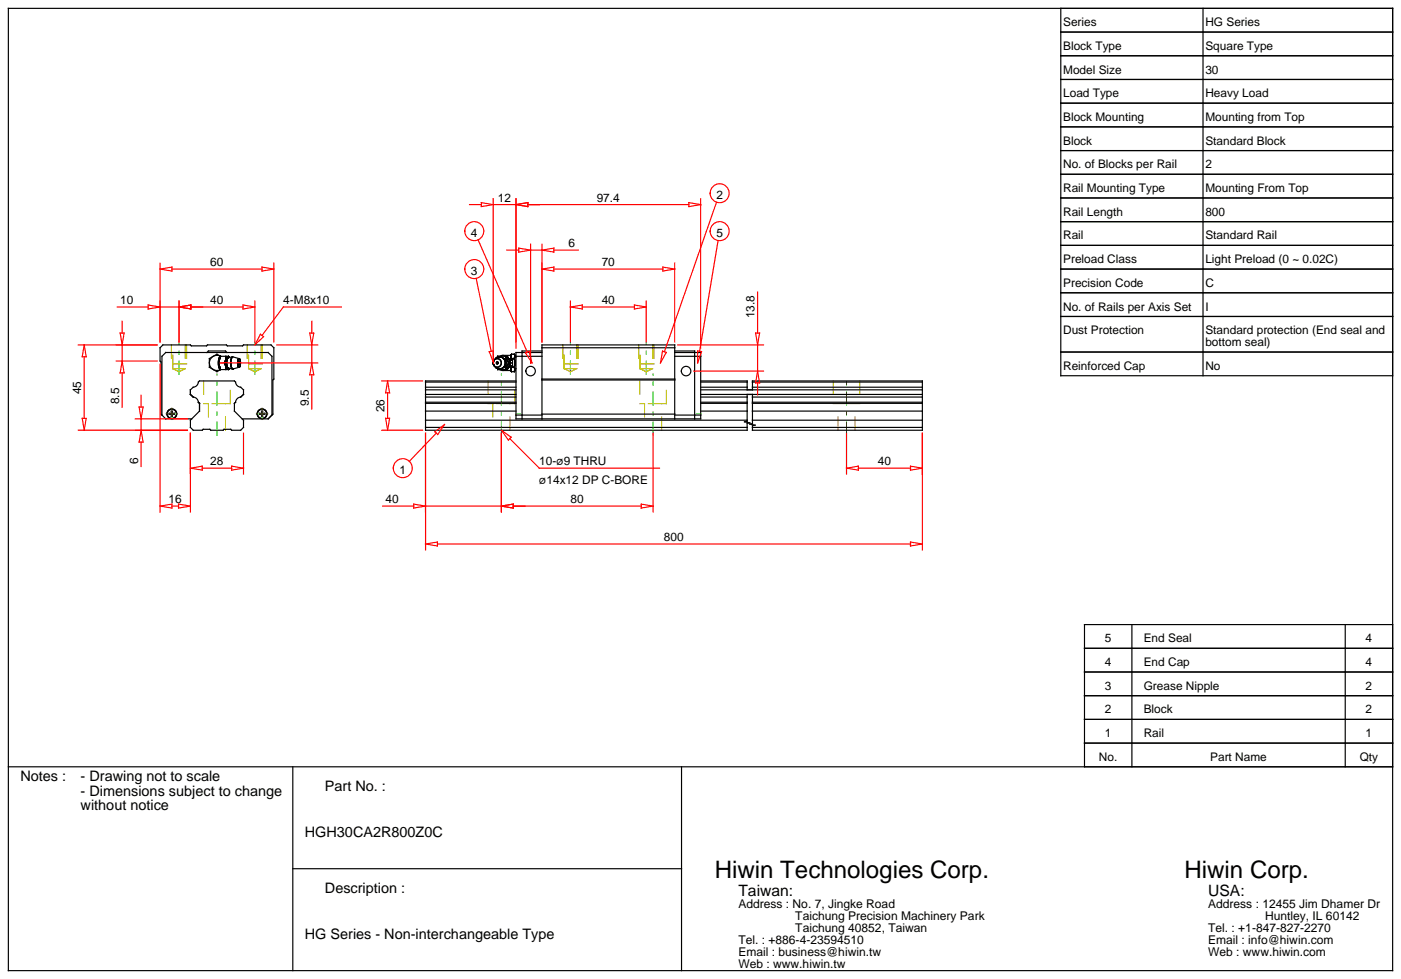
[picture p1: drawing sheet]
<svg xmlns="http://www.w3.org/2000/svg" width="296mm" height="207mm" viewBox="0 0 296 207" stroke-linecap="round" stroke-linejoin="round" font-family="sans-serif">
<g fill="none" stroke="#000" stroke-width=".25">
<path d="M1.8 1.8h292v203h-292zM223.8 6.8h70M223.8 1.8v77.5h70M223.8 11.8h70M223.8 16.8h70M253.8 1.8v77.5M223.8 21.8h70M223.8 26.8h70M223.8 31.8h70M223.8 36.8h70M223.8 41.8h70M223.8 46.8h70"/>
<path d="M223.8 51.8h70M223.8 56.8h70M43.6 74.4l.4-.4h3.6l.3 .4M46.2 76.5v.2M46.2 76.5h.1M46.2 76.7v.1M46.2 76.4v.1M46.2 76.8v.1M46.2 76.3v.1M46.2 76.2v.1M46.2 76.2h.1M46.2 77h.1"/>
<path d="M46.2 76.1v.1M46.2 76.3h.1M46.2 76.9h.1M46.2 76.8h.1M46.2 76.4h.1M46.2 76.1h.1M46.2 77l.1 .1M46.2 76.7h.1M46.2 77v.1M46.2 77.1h.1M46.2 76.6v.1M46.2 76.6h.1"/>
<path d="M46.2 76v.1M46.2 77.1l.1 .1M46.2 76.5l.1 .1M46.3 76.6h1.1M46.3 76.6h-.1M46.3 76h-.1M46.3 77.2h.1M46.3 75.9v.1M46.3 75.9h.1M46.3 77.2v.1M46.3 77.3h.1M46.3 75.8v.1"/>
<path d="M46.3 75.8h.1M46.3 77.3v.1M46.3 77.4h.1M46.3 75.7v.1M46.3 75.7h.1M46.3 77.4v.1M46.3 77.5h.1M46.3 75.6v.1M46.3 75.6h.1M46.3 77.5v.1M46.3 77.5l.1 .1M46.4 77.6h.1"/>
<path d="M46.4 75.5v.1M46.4 77.6v.1M46.4 75.5h.1M46.4 77.7h.1M46.4 75.4v.1M46.4 75.4h.1M46.4 77.8h.1M46.4 77.9h.1M46.4 75.2l-.2 .5-.1 .8 .1 .9 .2 .5M46.4 75.3v.1M46.4 75.3h.1M46.5 77.8h.1"/>
<path d="M46.5 75.3h-.1M46.5 77.8v.1M46.5 77.9h.1M46.5 75.3h.1M46.5 75.2h-.1M46.5 75.2v.1M46.5 75.2h.1M46.5 77.9v.1M46.5 75.2h1.7M46.5 78h1.7M46.5 75.2a1.6 1.6 0 0 0-2.3 1.4 1.6 1.6 0 0 0 2.3 1.4M46.5 75.2l-.7-.5-1.6 .9v1.9l1.6 .9 .7-.4"/>
<path d="M47.4 76.6v.1M47.4 76.7h.1M47.4 76.7l.1 .3M47.4 76.4v.2M47.4 76.4h.1M47.5 76.2l-.1 .2M47.5 76.2h.1M47.5 77l.1 .1M47.6 77.1h.1M47.6 76.1l-.1 .1M47.6 76v.1M47.6 77.1v.1"/>
<path d="M47.6 77.2h.1M47.6 77.2v.1M47.6 77.3v.1M47.6 75.8v.2M47.6 75.8h.1M47.6 75.2v.1M47.6 77.4h.1M47.6 77.9v.1M47.6 77.4v.1M47.6 75.7v.1M47.6 75.7h.1M47.6 77.5h.1"/>
<path d="M47.6 77.5v.2M47.6 75.3v.1M47.6 75.5v.2M47.6 75.4v.1M47.6 75.5h.1M47.6 77.7v.2M47.6 77.7h.1M47.8 76.7v.1M47.8 76.8v.2M47.8 76.3v.4M47.8 76.3h.1M47.8 77v.1"/>
<path d="M47.8 76.1v.2M47.8 77.1l.1 .1M47.9 76l-.1 .1M47.9 77.2h.1M47.9 75.9v.1M47.9 77.2v.1M47.9 75.9h.1M47.9 75.8v.1M47.9 77.3v.1M47.9 75.8h.1M47.9 77.4h.1M47.9 75.7v.1"/>
<path d="M47.9 77.4l.1 .1M48 75.7h-.1M48 75.6v.1M48 75.6h.1M48 77.5h.1M48 77.5v.1M48 77.6h.1M48 75.5v.1M48.1 75.5h-.1M48.1 77.6h.1M48.1 75.5h.1M48.1 77.6v.1"/>
<path d="M48.1 77.7h.1M48.2 75.5h-.1M48.2 77.7l.9 .1M48.2 77.9v.1M48.2 75.2h.1M48.2 77.9h.1M48.2 75.2v.1M48.2 75.3h.1M48.3 75.3h.1M48.3 77.8h.1M48.3 75.4h.1M48.3 77.7v.1"/>
<path d="M48.3 77.7h.1M48.8 77.3h.1M48.8 77.3v.2M48.8 75.8v1.5M48.8 75.7v.1M48.8 77.5h.1M48.8 75.6v.1M48.8 77.5l.1 .2M48.8 75.6h.1M48.9 77.7h.1M48.9 75.4l-.1 .2M48.9 75.4h.1"/>
<path d="M48.9 77.7l.1 .1M49 75.3l-.1 .1M49 77.8h.1M49 75.3h.1M49.1 75.3l-.9 .2M49.1 75.3h-.1M49.1 77.8h.1M49.2 75.3l1.3 .4M50.1 76.6v.1M50.1 76.7v.3M50.1 76.4v.2M50.1 76.4h.1"/>
<path d="M50.1 76.2v.2M50.1 76.2h.1M50.1 77h.1M50.2 76.1l-.1 .1M50.2 77v.1M50.2 76.1h.1M50.2 76v.1M50.2 77.1v.1M50.2 76h.1M50.2 77.2h.1M50.2 75.9v.1M50.2 77.2v.1"/>
<path d="M50.2 75.9h.1M50.2 77.3h.1M50.3 75.8l-.1 .1M50.3 77.3v.1M50.3 77.4h.1M50.3 75.8h.1M50.3 75.7v.1M50.3 75.7h.1M50.3 77.4l.1 .1M50.4 76.6h.1M50.4 76.5v.1M50.4 76.5h.1"/>
<path d="M50.4 76.6v.1M50.4 76.7h.1M50.4 75.7h.1M50.4 77.5h.1M50.4 76.4h.1M50.4 76.4v.3M50.5 75.7h.1M50.5 77.5h-.1M50.5 77.5l-1.3 .3M50.5 77.5h.1M50.5 75.7l.2 .7-.1 1M50.5 77.4v.1"/>
<path d="M50.5 77.4h.1M50.6 77.4h-.1M50.6 77.4h.1M104 76.6h.1M104 76.5v.1M104 76.5h.1M104 76.6v.1M104 76.7h.1M104.1 76.4l-.1 .1M104.1 76.4h.1M104.1 76.7h.1M104.1 76.8h.1"/>
<path d="M104.1 76.3v.1M104.1 76.3h.1M104.1 76.8v.1M104.1 76.9h.1M104.1 76.2v.1M104.1 76.2h.1M104.1 76.9v.1M104.1 77h.1M104.2 76.1h-.1M104.2 77h.1M104.2 76.1h.1M104.2 77v.1"/>
<path d="M104.2 77.1h.1M104.2 76h.1M104.3 76h-.1M104.3 77.2h.1M104.3 76h.1M104.3 76a.87 .87 0 0 1 1.2-.1 .87 .87 0 0 1 0 1.3 .87 .87 0 0 1-1.2 0M104.3 77.2l.3 .3M104.6 77.5h.1M104.6 77.5l.3 .2M104.7 75.5l-.4 .4M104.7 75.5h.1M104.7 76.6h.1"/>
<path d="M104.7 76.6v.1M104.7 76.5v.1M104.7 76.7h.1M104.8 76.5h-.1M104.8 76.7h.1M104.8 76.4v.1M104.8 76.4h.1M104.8 75.4l-.1 .1M104.9 76.4h-.1M104.9 75.4h-.1M104.9 76.7h.1M104.9 76.4h.1"/>
<path d="M104.9 77.7l.1 .1M104.9 77.7v.1M104.9 77.8h.1M104.9 75.4h.1M105 76.7h-.1M105 77.8v.1M105 76.4h.1M105 75.3l-.1 .1M105 75.2h2l.1 .1M105 75.2v.1M105 76.4v.1M105 77.8h.1"/>
<path d="M105 76.5h.1M105 78h.1M105 76.7h.1M105.1 76.5v.1M105.1 76.6l-.1 .1M105.1 76.6h.1M105.1 77.8h.2M105.3 78l.8 .2h1.7M105.3 77.8h.1M105.3 75.3l-.4 .1M105.4 75.3l.5 .1M105.4 75.3h-.1"/>
<path d="M105.7 77.8h-.3M105.7 77.8h.1M105.9 77.7l-.2 .1M105.9 75.4h.1M105.9 77.7h.1M106 77.7h-.1M106 75.4l.2 .2M106.2 77.5l-.2 .2M106.2 75.6l.3 .5 .1 .5-.4 .9M106.2 75.6l.4 .4 .1 .6-.1 .6-.4 .3M106.6 75.2l.1 .3M106.6 77.9v.1"/>
<path d="M106.7 77.7l-.1 .2M106.7 77.7h.1M106.7 75.5h.1M106.7 75.5l.2 .3M106.8 77.5l-.1 .2M106.8 77.5h.1M106.8 77.4v.1M106.8 77.4h.1M106.9 75.8h.1M106.9 77.3l-.1 .1M106.9 75.8v.1M106.9 77.2v.1"/>
<path d="M106.9 75.9l.1 .1M107 76h.1M107 76v.1M107 76.1l.1 .1M107.1 75.3v.1M107.1 76.2h.1M107.1 75.4h.1M107.1 76.2l.2 .4M107.1 77.7l-.1 .3h-1.9M107.2 75.4v.1M107.2 77.7h-.1M107.2 75.5h.1"/>
<path d="M107.2 77.6v.1M107.2 77.6h.1M107.2 75.5v.1M107.2 76.7l-.3 .5M107.3 75.6h.1M107.3 77.5l-.1 .1M107.3 75.6v.1M107.3 76.7h-.1M107.3 77.5h.1M107.3 75.7h.1M107.3 77.4v.1M107.3 75.7v.1"/>
<path d="M107.3 77.4h.1M107.3 76.6v.1M107.3 76.6h.4M107.3 75.8h.1M107.4 77.3l-.1 .1M107.4 77.5h-.1M107.4 75.7h.1M107.4 75.8h.1M107.4 75.8v.1M107.4 77.4v.1M107.4 77.4h.1M107.4 77.2v.1"/>
<path d="M107.4 75.9v.1M107.4 77.2h.1M107.4 76h.1M107.5 76h.1M107.5 77.4h-.1M107.5 75.7h.1M107.5 77.1l-.1 .1M107.5 77.4h.1M107.5 76v.1M107.5 75.7v.1M107.5 76.1h.1M107.5 77.1h.1"/>
<path d="M107.5 77v.1M107.5 75.8h.1M107.5 77h.1M107.5 76.1l.1 .1M107.6 76.2h.1M107.6 77.3l-.1 .1M107.6 75.8h.1M107.6 76.9l-.1 .1M107.6 77.3h.1M107.6 76.9h.1M107.6 76.2v.1M107.6 76.3h.1"/>
<path d="M107.6 76.3l.1 .3M107.6 76.8v.1M107.6 76.8h.1M107.7 75.9h.1M107.7 77.3h-.1M107.7 76.7l-.1 .1M107.7 76.7h.1M107.7 77.2h.1M107.7 76.6v.1M107.7 76.6h.1M107.8 77.2h-.1M107.8 75.9h.1"/>
<path d="M107.8 77.2v1M107.8 77.2h.1M107.8 75h-1.7l-.8 .2M107.8 75v1M107.8 78.2l.1 .2M107.8 77.9h.1M107.8 75.2h.1M107.8 78h.1M107.8 75.9v.1M107.8 75.1h.1M107.8 75.3h.1M107.8 78.1h.1"/>
<path d="M107.8 77.8v.1M107.8 77.8h.1M107.8 75h.1M107.8 75.4h.1M107.8 77.3h.1M107.8 78.2h.1M107.8 77.7v.1M107.8 77.7h.1M107.8 75.8v.1M107.8 74.9v.1M107.8 75.8h.1M107.8 74.9h.1"/>
<path d="M107.8 77.4h.1M107.8 75.5h.1M107.8 75.7v.1M107.8 77.6v.1M107.9 77.6h-.1M107.9 77.4h.1M107.9 75.7h-.1M107.9 78.3h.1M107.9 74.9h-.1M107.9 74.8v.1M107.9 77.4v.1M107.9 75.5h.1"/>
<path d="M107.9 75.7h.1M107.9 77.6h.1M107.9 74.8h.1M107.9 77.5h.1M107.9 75.6v.1M107.9 75.6h.1M107.9 77.5v.1M107.9 75.6h.2M107.9 78.4h.1M107.9 74.7v.1M107.9 74.7h.1M107.9 78.4h.6"/>
<path d="M107.9 74.7h.6M107.9 74.7l-.1 .3M108.1 77.5h-.2M108.1 75.6v1.9M108.1 77.5h.4M108.1 75.6h.4M108.5 77.5h.1M108.5 74.7h.1M108.5 75.6v.1M108.5 74.7l.1 .3M108.5 78.4h.1M108.5 75.7h.1"/>
<path d="M108.5 77.4v.1M108.5 74.7v.1M108.5 75.7v.1M108.5 77.4h.1M108.5 74.8h.1M108.5 75.6h.1M108.5 77.5v.1M108.5 75.8h.1M108.5 78.3v.1M108.5 77.3v.1M108.5 78.3h.1M108.5 77.6h.1"/>
<path d="M108.5 77.3h.1M108.5 75.5v.1M108.5 75.8v.1M108.5 75.9h.1M108.5 77.2v.1M108.5 77.2h.1M108.5 74.9h.1M108.5 75.5h.1M108.5 77.6v.1M108.5 75.9v.1M108.5 78.2v.1M108.5 77.7h.1"/>
<path d="M108.5 76h.1M108.5 78.2h.1M108.5 77.1v.1M108.5 76l.1 .1M108.6 78.2h-.1M108.6 77.7h.1M108.6 74.9h.1M108.6 75.4l-.1 .1M108.6 78.2h.1M108.6 75.4h.1M108.6 77l-.1 .1M108.6 76.1h.1"/>
<path d="M108.6 77h.1M108.6 75h.1M108.6 76.1v.1M108.6 77.7v.1M108.6 76.2h.1M108.6 78.1v.1M108.6 77.8h.1M108.6 76.9v.1M108.6 78.1h.1M108.6 76.9h.1M108.6 75.3v.1M108.6 76.2v.1"/>
<path d="M108.6 75.3h.1M108.6 76.3h.1M108.6 76.8v.1M108.6 76.8h.1M108.6 75.1h.1M108.6 76.3v.1M108.6 77.9h.1M108.6 76.7v.1M108.6 76.4h.1M108.6 78h.1M108.6 76.7h.1M108.6 76.4v.1"/>
<path d="M108.6 75.2h.1M108.6 76.5h.1M108.6 76.6v.1M108.6 76.6h.1M108.6 76.5v.1M108.6 77.9v.1M108.6 75v3.2M108.6 78.2l-.1 .2M108.6 77.8h.2M108.6 75.4h.2M108.8 75.2h5.5M114.3 74.4h-5.5v14h39v-14h-5.5"/>
<path d="M114.3 80h28M114.3 73.4h28M114.3 74h-4.2v14.4M142.3 75.2h5.5M142.3 74h4.2v14.4M223.8 61.8h70M223.8 66.8h70M223.8 74.3h70M34.2 87.6v-12.4l.8-.8h21.6l.8 .8v12.4M36.1 86.8h.3v.4h.4v.2h-.4v.4h-.3v-.4h-.4v-.2h.4zM40.2 82.2l.6-.5a1.17 1.17 0 0 0 1-1.1l.3-.2h7.3l.3 .2a1.17 1.17 0 0 0 1.1 1.1l.6 .5v1l-.6 .6a1.17 1.17 0 0 0-1.1 1.1l-.3 .2v1.6l2 1.9v1.6l-.6 .6h-1.9l-.2-.2h-1.4l-.2 .2h-2.6l-.2-.2h-1.4l-.2 .2h-1.9l-.6-.6v-1.6l1.9-1.9v-1.6l-.3-.2a1.17 1.17 0 0 0-1-1.1l-.6-.6zM40.4 88.4h-5.4l-1-1v-11l-.2-.2v-2.8l.6-.6h5.8l.2 .2h3.2l.2-.2h4l.2 .2h3.2l.2-.2h5.8l.6 .6-.2 14-1 1h-5.5"/>
<path d="M55.2 86.8h.2v.4h.4v.2h-.4v.4h-.2v-.4h-.5v-.2h.5zM89.8 82.2h19M89.8 83.2h19M89.8 81.7h19M89.8 80.6h19M89.8 83.8h19M89.8 84.9h19M89.8 85.1h19M89.8 86.7h19M89.8 88.6h67.8M89.8 90.2h67.8M108.8 87.6h5.5"/>
<path d="M108.8 80.4h-19v10.4h67.8v-1.5l.6-.1-1.2-.2 .6-.1v-5.7M114.3 88.4v-15.6h28v15.6M114.3 87.4h28M114.3 80.2h28M142.3 87.6h5.5M147.8 80.4h9.8v1.8M147.8 82.2h46.8M147.8 83.2h46.8M147.8 81.7h9.8M147.8 80.6h9.8M147.8 83.8h9.8M147.8 84.9h9.8"/>
<path d="M147.8 85.1h9.8M147.8 86.7h9.8M158.7 82.2v-1.8h35.9v10.4h-35.9v-1l.6-.1-1.1-.2 .5-.1v-6.2M158.7 81.7h35.9M158.7 80.6h35.9M158.7 83.8h35.9M158.7 84.9h35.9M158.7 85.1h35.9M158.7 86.7h35.9M158.7 88.6h35.9M158.7 90.2h35.9M228.8 136.8h65"/>
<path d="M238.8 131.8v30M283.8 131.8v30M293.8 131.8h-65v30M228.8 156.8h65M228.8 151.8h65M228.8 146.8h65M228.8 141.8h65M1.8 161.8h292M61.8 161.8v43M143.8 161.8v43M61.8 183.3h82"/>
<circle cx="111.9" cy="78.3" r="1"/>
<circle cx="144.7" cy="78.3" r="1"/>
<circle cx="36.2" cy="87.3" r="1"/>
<circle cx="36.2" cy="87.3" r=".96"/>
<circle cx="36.2" cy="87.3" r="1.05"/>
<circle cx="55.3" cy="87.3" r="1"/>
<circle cx="55.3" cy="87.3" r=".96"/>
<circle cx="55.3" cy="87.3" r="1.05"/>
</g>
<g fill="none" stroke="#f00" stroke-width=".25">
<path d="M33.8 55.5v16.6M33.8 56.8l2.5-.5v.9zM36.3 56.8h19M55.3 56.3l2.5 .5-2.5 .4zM57.8 55.5v16.6M99 43.2h2.5M100.4 58.7l3.2 15.4M100.8 50.6l10.4 23.7M101.5 42.7l2.5 .5-2.5 .4zM104 43.2h4.8M104 41.9v34M106.9 52.8h2.5"/>
<path d="M108.8 41.9v31.5M108.8 43.2l2.5-.5v.9zM109.4 52.3l2.5 .5-2.5 .4zM111.3 43.2h34M111.9 51.5v25.2M111.9 52.8h2.4M114.3 51.5v20.6M114.3 56.8l2.5-.5v.9zM114.3 52.8l2.5-.5v.9zM116.8 56.8h23M116.8 52.8h5.2M139.8 56.3l2.5 .5-2.5 .4z"/>
<path d="M142.3 55.5v16.6M145.3 42.7l2.5 .5-2.5 .4zM147.8 41.9v31.5M151.1 42.7l-11 31.5M151.5 50.7l-3.9 23.4M16.5 72.8h16.6M17.8 72.8l.4 2.5h-.9zM17.8 75.3v13M24.5 76.2h8.6M24.7 64.8h6.6M25.3 70.3h.9l-.4 2.5zM25.8 67.8v2.5"/>
<path d="M25.8 72.8v3.4M25.8 78.7v7.2M25.8 76.2l.4 2.5h-.9zM31.3 64.3l2.5 .5-2.5 .4zM33.8 64.8h4M33.8 76.8v31.2M37.8 63.5v8.6M37.8 64.8l2.5-.5v.9zM40.3 64.8h11M46.4 76.6h20.6M51.3 64.3l2.5 .5-2.5 .4zM53.8 63.5v8.6"/>
<path d="M54.9 70.5l.7 .5-1.8 1.8zM58.4 72.8h8.6M65.3 70.3h.9l-.4 2.5zM65.8 67.8v2.5M65.8 72.8v3.8M65.8 79.1v7.2M65.8 76.6l.4 2.5h-.9zM72 64.8h-12.2l-4.5 6M103.2 74.2l.8-.2 .1 2.6zM110.8 74.4l.8-.3 .6 2.5zM120.3 63.5v8.6M120.3 64.8l2.5-.5v.9z"/>
<path d="M122.8 64.8h11M133.8 64.3l2.5 .5-2.5 .4zM136.3 63.5v8.6M139.8 74.1l.7 .2-1.2 2.3zM142.9 72.8h18.2M146.3 78.3h14.8M147.2 74l.8 .2-.8 2.4zM159.4 70.3h.8l-.4 2.5zM159.8 78.3l.4 2.5h-.8zM159.8 61.6v8.7M159.8 72.8v5.5M16.5 90.8h23"/>
<path d="M17.3 88.3h.9l-.4 2.5zM28.5 88.4h11M29.3 85.9h.9l-.4 2.5zM29.8 83.4v2.5M29.8 88.4v2.4M29.8 93.3v5.1M29.8 90.8l.4 2.5h-.9zM40.2 91.4v16.6M40.2 98.8l2.5-.5v.9zM42.7 98.8h6.2M48.9 98.3l2.5 .5-2.5 .4zM51.4 91.4v8.6"/>
<path d="M80.5 90.8h8.6M80.5 80.4h8.6M81.3 88.3h.9l-.4 2.5zM81.8 80.4l.4 2.5h-.9zM81.8 82.9v5.4M89.8 91.4v24.6M91.7 91.1l2.1-1.5-1.5 2.1zM92 91.4l-5.7 5.9M105.8 91.4v16.6M105.8 90.8l2 1.4-.6 .6zM107.5 92.5l6.3 6.3h25.3M137.8 91.4v16.6"/>
<path d="M159.8 80.8v2.5M178.6 91.4v8.6M178.6 98.8l2.5-.5v.9zM181.1 98.8h11M192.1 98.3l2.5 .5-2.5 .4zM194.6 91.4v24.6M33.8 106.8l2.5-.5v.9zM36.3 106.8h1.4M37.7 106.3l2.5 .5-2.5 .4zM80.7 106.8h6.6M87.3 106.3l2.5 .5-2.5 .4zM89.8 106.8h16"/>
<path d="M89.8 114.8l2.5-.5v.9zM92.3 114.8h99.8M105.8 106.8l2.5-.5v.9zM108.3 106.8h27M135.3 106.3l2.5 .5-2.5 .4zM192.1 114.3l2.5 .5-2.5 .4z"/>
<circle cx="100" cy="56.8" r="2"/>
<circle cx="100" cy="48.8" r="2"/>
<circle cx="151.8" cy="40.8" r="2"/>
<circle cx="151.8" cy="48.8" r="2"/>
<circle cx="85" cy="98.8" r="2"/>
</g>
<g fill="none" stroke="#c0c000" stroke-width=".21" stroke-dasharray="2.8">
<path d="M36.2 72.8v4M36.4 77.8v-5M36.4 77.8h2.7M37.8 78.4l-1.4-.6M39.1 72.8v5M39.1 77.8l-1.3 .6M39.4 72.8v4M39.4 76.8h-3.2M52.2 72.8v4M52.4 77.8v-5M52.4 77.8h2.7M53.8 78.4l-1.4-.6"/>
<path d="M55.1 72.8v5M55.1 77.8l-1.3 .6M55.4 72.8v4M55.4 76.8h-3.2M118.7 72.8v4M119 77.8v-5M119 77.8h2.7M120.3 78.4l-1.3-.6M121.7 72.8v5M121.7 77.8l-1.4 .6M121.9 72.8v4M121.9 76.8h-3.2"/>
<path d="M134.7 72.8v4M135 77.8v-5M135 77.8h2.7M136.3 78.4l-1.3-.6M137.7 72.8v5M137.7 77.8l-1.4 .6M137.9 72.8v4M137.9 76.8h-3.2M43 80.4v4.8M43 85.2h1M44 85.2v5.6M47.6 90.8v-5.6"/>
<path d="M47.6 85.2h1M47.6 85.2h-3.6M48.6 85.2v-4.8M103 80.4v4.8M103 85.2h1M104 85.2v5.6M107.6 90.8v-5.6M107.6 85.2h1M107.6 85.2h-3.6M108.6 85.2v-4.8M135 80.4v4.8M135 85.2h1"/>
<path d="M136 85.2v5.6M139.6 90.8v-5.6M139.6 85.2h1M139.6 85.2h-3.6M140.6 85.2v-4.8M175.8 80.4v4.8M175.8 85.2h2.8M176.8 90.8v-5.6M178.6 85.2h2.8M180.4 90.8v-5.6M181.4 80.4v4.8"/>
</g>
<g fill="none" stroke="#00c000" stroke-width=".21" stroke-dasharray="2.8 1.4 .7 1.4">
<path d="M37.8 79v-6.8M53.8 79v-6.8M120.3 79v-6.8M136.3 79v-6.8M35 87.3h2.4M36.2 88.5v-2.4M45.8 91.8v-12.9M54.1 87.3h2.4M55.3 88.5v-2.4M105.8 91.8v-12.9M108.8 87.3h1M137.8 91.8v-12.9"/>
<path d="M146.9 87.3h1M178.6 91.8v-12.5"/>
</g>
<g font-size="5.1">
<text x="150.8" y="185.2">Hiwin Technologies Corp.</text>
<text x="249.9" y="185.2">Hiwin Corp.</text>
</g>
<g font-size="3.3">
<text x="155.8" y="189">Taiwan:</text>
<text x="254.9" y="189">USA:</text>
</g>
<g font-size="3">
<text x="4.3" y="164.8">Notes :</text>
<text x="17" y="164.8">- Drawing not to scale</text>
<text x="17" y="167.9">- Dimensions subject to change</text>
<text x="68.5" y="166.8">Part No. :</text>
<text x="17" y="170.9">without notice</text>
<text x="64.3" y="176.6">HGH30CA2R800Z0C</text>
<text x="68.5" y="188.3">Description :</text>
<text x="64.3" y="198.1">HG Series - Non-interchangeable Type</text>
</g>
<g font-size="2.5">
<text x="224.3" y="5.5">Series</text>
<text x="254.3" y="5.5">HG Series</text>
<text x="224.3" y="10.5">Block Type</text>
<text x="254.3" y="10.5">Square Type</text>
<text x="224.3" y="15.5">Model Size</text>
<text x="254.3" y="15.5">30</text>
<text x="224.3" y="20.5">Load Type</text>
<text x="254.3" y="20.5">Heavy Load</text>
<text x="224.3" y="25.5">Block Mounting</text>
<text x="254.3" y="25.5">Mounting from Top</text>
<text x="224.3" y="30.5">Block</text>
<text x="224.3" y="35.5">No. of Blocks per Rail</text>
<text x="254.3" y="30.5">Standard Block</text>
<text x="254.3" y="35.5">2</text>
<text x="224.3" y="40.5">Rail Mounting Type</text>
<text x="254.3" y="40.5">Mounting From Top</text>
<text x="105" y="42.5">12</text>
<text x="125.9" y="42.5">97.4</text>
<text x="151.1" y="42">2</text>
<text x="224.3" y="45.5">Rail Length</text>
<text x="254.3" y="45.5">800</text>
<text x="99.3" y="50">4</text>
<text x="119.9" y="52.1">6</text>
<text x="151.1" y="50">5</text>
<text x="224.3" y="50.5">Rail</text>
<text x="254.3" y="50.5">Standard Rail</text>
<text x="44.4" y="56.1">60</text>
<text x="99.3" y="58">3</text>
<text x="126.9" y="56.1">70</text>
<text x="224.3" y="55.5">Preload Class</text>
<text x="254.3" y="55.5">Light Preload (0 ~ 0.02C)</text>
<text x="25.3" y="64.1">10</text>
<text x="44.4" y="64.1">40</text>
<text x="59.8" y="64.1">4-M8x10</text>
<text x="126.9" y="64.1">40</text>
<text x="224.3" y="60.5">Precision Code</text>
<text x="224.3" y="65.5">No. of Rails per Axis Set</text>
<text x="254.3" y="60.5">C</text>
<text x="254.3" y="65.5">I</text>
<text x="159.2" y="67.1" transform="rotate(-90 159.2 67.1)">13.8</text>
<text x="224.3" y="70.5">Dust Protection</text>
<text x="254.3" y="70.5">Standard protection (End seal and</text>
<text x="254.3" y="73">bottom seal)</text>
<text x="17.1" y="83.2" transform="rotate(-90 17.1 83.2)">45</text>
<text x="224.3" y="78">Reinforced Cap</text>
<text x="254.3" y="78">No</text>
<text x="25.1" y="85.3" transform="rotate(-90 25.1 85.3)">8.5</text>
<text x="65.1" y="85.7" transform="rotate(-90 65.1 85.7)">9.5</text>
<text x="81.1" y="87" transform="rotate(-90 81.1 87)">26</text>
<text x="29.1" y="97.8" transform="rotate(-90 29.1 97.8)">6</text>
<text x="44.4" y="98.1">28</text>
<text x="84.3" y="100">1</text>
<text x="113.8" y="98.1">10-ø9 THRU</text>
<text x="185.2" y="98.1">40</text>
<text x="35.6" y="106.1">16</text>
<text x="81.3" y="106.1">40</text>
<text x="113.8" y="102.1">ø14x12 DP C-BORE</text>
<text x="120.4" y="106.1">80</text>
<text x="140.1" y="114.1">800</text>
<text x="233.1" y="135.5">5</text>
<text x="241.3" y="135.5">End Seal</text>
<text x="288.1" y="135.5">4</text>
<text x="233.1" y="140.5">4</text>
<text x="241.3" y="140.5">End Cap</text>
<text x="288.1" y="140.5">4</text>
<text x="233.1" y="145.5">3</text>
<text x="241.3" y="145.5">Grease Nipple</text>
<text x="288.1" y="145.5">2</text>
<text x="233.1" y="155.5">1</text>
<text x="233.1" y="150.5">2</text>
<text x="241.3" y="155.5">Rail</text>
<text x="241.3" y="150.5">Block</text>
<text x="288.1" y="155.5">1</text>
<text x="288.1" y="150.5">2</text>
<text x="231.8" y="160.5">No.</text>
<text x="255.3" y="160.5">Part Name</text>
<text x="286.8" y="160.5">Qty</text>
<text x="155.8" y="191.6">Address : No. 7, Jingke Road</text>
<text x="254.9" y="191.6">Address : 12455 Jim Dhamer Dr</text>
<text x="167.8" y="194.1">Taichung Precision Machinery Park</text>
<text x="167.8" y="196.6">Taichung 40852, Taiwan</text>
<text x="254.9" y="196.6">Tel. : +1-847-827-2270</text>
<text x="266.9" y="194.1">Huntley, IL 60142</text>
<text x="155.8" y="199.2">Tel. : +886-4-23594510</text>
<text x="155.8" y="201.7">Email : business@hiwin.tw</text>
<text x="254.9" y="199.2">Email : info@hiwin.com</text>
<text x="254.9" y="201.7">Web : www.hiwin.com</text>
<text x="155.8" y="204.3">Web : www.hiwin.tw</text>
</g>
</svg>
